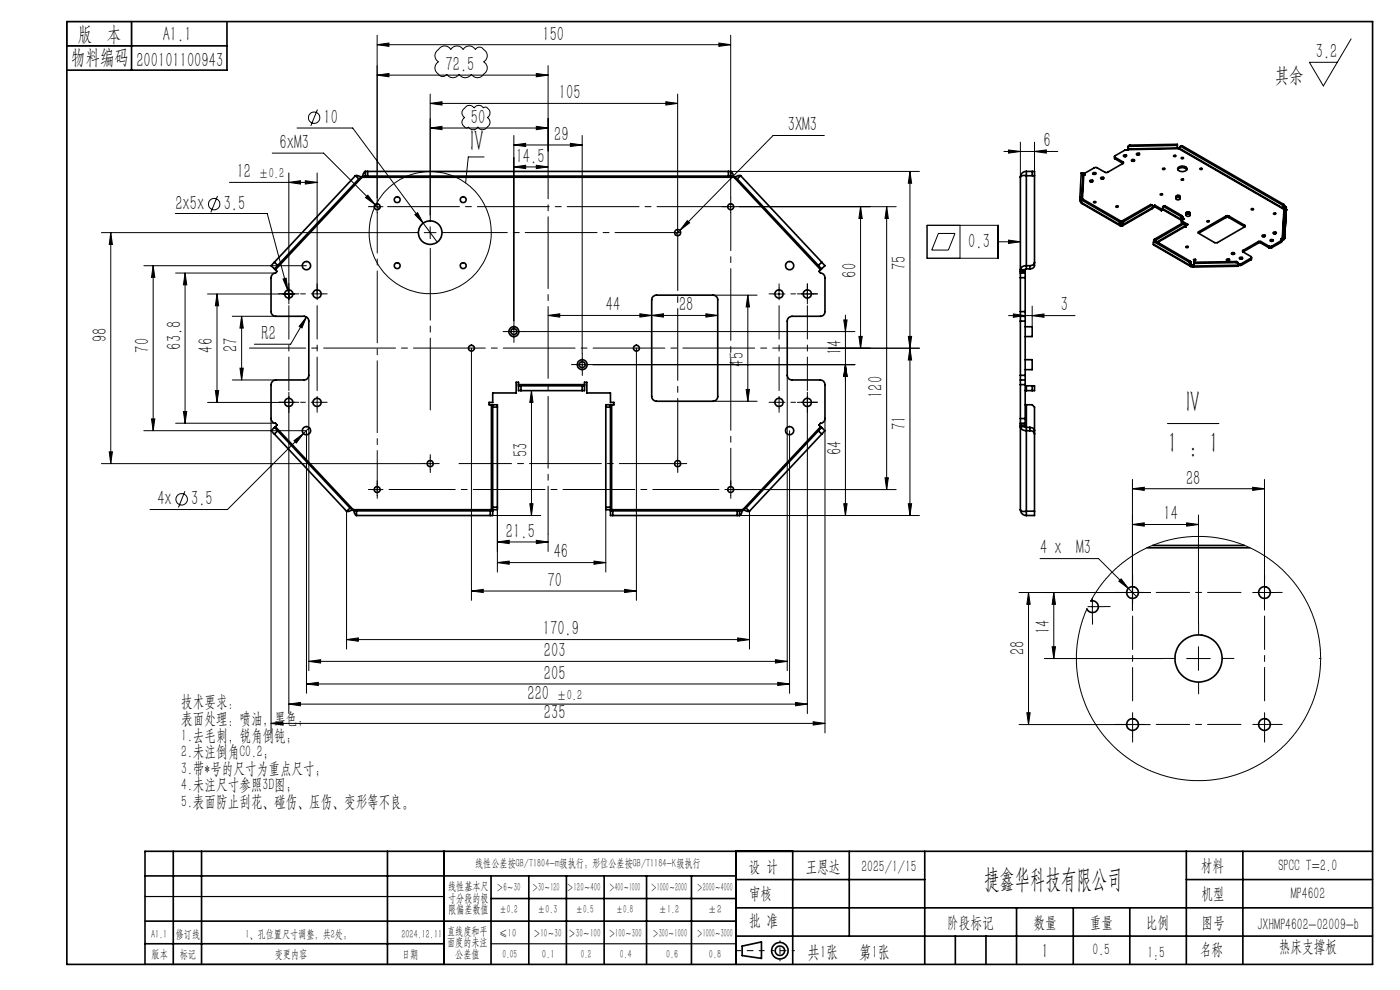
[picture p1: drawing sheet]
<svg xmlns="http://www.w3.org/2000/svg" width="297mm" height="210mm" viewBox="0 0 297 210" stroke-linecap="round" stroke-linejoin="round" font-family="sans-serif">
<g fill="none" stroke="#000" stroke-width=".21">
<path d="M80 15.9l2.5-.3v.7zM80 15.9h36.3M80 9.5l2.5-.4v.7zM80 7.5v34.5M80 9.5h75M91.3 20v25.6M93.2 10.2a1.51 1.51 0 0 1 2.4 .3 1.49 1.49 0 0 1 2.6 0 1.49 1.49 0 0 1 2.7 0 1.08 1.08 0 0 1 1.8 .1 1.47 1.47 0 0 1-.1 2.5 1.57 1.57 0 0 1-.1 2.8 1.5 1.5 0 0 1-2.5-.2 1.46 1.46 0 0 1-2.6 0 1.49 1.49 0 0 1-2.6 0 1.11 1.11 0 0 1-1.9-.1 1.47 1.47 0 0 1 .1-2.5 1.56 1.56 0 0 1 .1-2.7zM113.8 15.6l2.5 .3-2.5 .4zM116.3 13.9v18.2M143.8 20v29.3M152.5 9.1l2.5 .4-2.5 .3zM155 7.5v34.5"/>
<path d="M286.6 8.2l-5.9 10-2.9-5h5.9M48.7 38.7h18.6M57.7 32.5h11l11.8 11.8M61.3 38.7l2.4-.4v.7zM61.3 36.7v23.5M63 27.2h11.8l15 20.1M64.8 38.3l2.5 .4-2.5 .3zM67.3 36.7v25.7M67.3 23.2l-1.4 3.5M91.3 27.2l2.5-.4v.7zM91.3 27.2h25M91.3 21.9l2.5-.3v.7z"/>
<path d="M91.3 21.9h52.5M98.8 22.7a1.12 1.12 0 0 1 1.8 .2 1.18 1.18 0 0 1 2 0 1 1 0 0 1 1.4 1l-.3 .8-.3 .2a1.2 1.2 0 0 1-.1 2.1 1.13 1.13 0 0 1-1.9-.1 1.14 1.14 0 0 1-2 0 .51 .51 0 0 1-.5 .3 .51 .51 0 0 1-.4-.4l-.1-.1a1.1 1.1 0 0 1 .2-1.8 1.25 1.25 0 0 1-.6-1.1 1.25 1.25 0 0 1 .8-1.1zM102.7 33.3h-3.4l-.5 5.5M109 30.8l2.5-.4v.7zM109 35.4l2.5-.3v.7zM109 28.7v39.3M109 30.8h14.5M109 35.4h7.3M113.8 26.8l2.5 .4-2.5 .3zM113.8 35.1l2.5 .3-2.5 .4zM121 30.4l2.5 .4-2.5 .3zM123.5 28.7v46.4"/>
<path d="M141.3 21.6l2.5 .3-2.5 .4zM155 36.4h40.1M174.9 28.7h-10.9l-19.7 20.1M193 36.4v73M193 36.4l.4 2.5h-.7zM213 32.1h11.4M214 31.8l2.5 .3-2.5 .4zM216.5 30.2v7.4M219.5 32.1l2.5-.3v.7zM219.5 30.2v7.1M21.5 49.3h66M23.5 49.3v49"/>
<path d="M23.5 49.3l.3 2.5h-.6zM30.5 56.4h34.5M32.5 56.4l.3 2.4h-.7zM32.5 56.4v35M37.2 45.3h19.5l4.8 17.9M37.3 57.9h21.2M39.3 57.9v31.9M39.3 57.9l.3 2.5h-.7zM46.1 41.6l-1.4 3.4M60 59.2l.7-.2 .3 2.5zM77.5 41.9l.5-.5 1.6 2zM78.8 43.8h2.4"/>
<path d="M80 42.6v2.5M88 45.5l.6-.4 1.2 2.2zM89.8 47.3l2.9 4.1M90 49.3h2.5M91.3 48.1v2.5M144.3 48.8l-1.1 1.1M145.8 46.8l.5 .5-2 1.5zM153.8 43.8h2.4M155 42.6v2.5M156.9 43.8h33.2M182.6 43.8v30.1M182.6 43.8l.3 2.5h-.7z"/>
<path d="M188.1 43.8v60M188.1 43.8l.4 2.5h-.8zM196.7 47.8h15v7h-15zM199.1 49.5h3.5l-1.4 3.5h-3.5zM203.7 47.8v7M211.7 51.3h4.8M214 50.9l2.5 .4-2.5 .3zM44 62.4h15.1M46 62.4v23M46 62.4l.4 2.5h-.7zM49.3 67.1h9.2M50.9 78.1h.7l-.3 2.5z"/>
<path d="M51.3 67.1v13.5M51.3 67.1l.3 2.5h-.7zM60 62.4h2.5M61.3 61.1v2.5M65 67.2l-.9 2.4-.6-.4zM65 67.2l-3.3 5.8h-7.7M65.5 79.6v62.7M100 73.9v53.4M107.8 70.3h2.5M109 69.1v2.5M111.3 70.3h70.1M116.3 66.9l2.4-.3v.7z"/>
<path d="M116.3 66.9h36M122.3 77.4h2.5M123.5 76.1v2.5M125.8 77.4h55.6M135 73.9v53.4M135.7 66.6l2.6 .3-2.6 .4zM138.3 66.9l2.5-.3v.7zM149.8 66.6l2.5 .3-2.5 .4zM151.3 62.6h9.3M158.6 62.6v22.5M158.6 62.6l.4 2.5h-.7zM164 62.4h2.5"/>
<path d="M165.3 61.1v2.5M167 79.6v62.7M170 62.4h2.5M171.3 61.1v2.5M175.8 73.9h19.3M179 67.9h.7l-.3 2.4zM179.4 66.8v42.6M179.4 77.4l.3 2.5h-.7zM182.2 71.4h.7l-.3 2.5zM192.7 71.4h.7l-.4 2.5zM193 73.9l.4 2.5h-.7zM214 66.9h14.1"/>
<path d="M215 66.6l2.5 .3-2.5 .4zM219 66.9l2.5-.3v.7zM219 64.9v4.4M21.5 98.3h67.9M23.2 95.8h.6l-.3 2.5zM30.5 91.4h34.5v55.7M32.1 88.9h.7l-.3 2.5zM37.3 89.8h21.2M38.9 87.3h.7l-.3 2.5zM44 85.4h15.1M45.7 82.9h.7l-.4 2.5zM49.3 80.6h9.2"/>
<path d="M57.5 88.8v66.7M60 85.4h2.5M61.3 84.1v2.5M61.3 87.5v63.9M62.4 93.5l2-1.5-1.5 2zM65.6 90.7l-17.3 17.4h-16.5M90 98.3h2.5M91.3 97.1v2.5M112.7 82.9v26.5M112.7 82.9l.4 2.5h-.7zM142.5 98.3h2.5M143.8 97.1v2.5"/>
<path d="M151.3 85.1h9.3M158.3 82.6h.7l-.4 2.5zM167.5 91.4v55.7M170 85.4h2.5M171.3 84.1v2.5M171.3 87.5v63.9M175 88.8v66.7M247.6 89.8h11M39.2 104.2l-1.3 3.5M73.5 108.4v29.3M78.8 103.8h2.4M80 102.6v2.5"/>
<path d="M104.5 109.4h10.2M105.5 119.3l2.5-.3v.7zM105.5 115l2.5-.4v.7zM105.5 107.6v13.7M105.5 119.3h23M105.5 115h10.8M112.4 106.8h.7l-.4 2.6zM113.8 114.6l2.5 .4-2.5 .3zM116.3 113.3v3.7M126 119l2.5 .3-2.5 .4zM128.5 107.6v13.7M155 103.8h35.1"/>
<path d="M156.9 109.4h38.2M159 108.4v29.3M179 106.8h.7l-.3 2.6zM187.7 101.3h.8l-.4 2.5zM192.7 106.8h.7l-.4 2.6zM220.6 118.5h12.4l8.1 8.1M240.2 103.7l2.5-.3v.6zM240.2 111.3l2.5-.4v.7zM240.2 101.7v27.7M240.2 103.7h28.1M240.2 111.3h14M251.7 110.9l2.5 .4-2.5 .3z"/>
<path d="M254.2 109.2v23M265.7 103.4l2.6 .3-2.6 .3zM268.3 101.7v27.7M73.5 135.7l2.5-.4v.7zM73.5 135.7h85.5M100 125.4l2.5-.4v.7zM100 125.4h35M132.5 125l2.5 .4-2.5 .3zM156.5 135.3l2.5 .4-2.5 .3zM164.5 139.9l2.5 .4-2.5 .3zM216.2 125.7h27.8M218.2 125.7v28"/>
<path d="M218.2 125.7l.3 2.5h-.7zM221.5 139.7h25.3M223.2 137.2h.7l-.3 2.5zM223.6 125.7v14M223.6 125.7l.3 2.5h-.7zM230.8 128.7h3.4M231.4 127.5l1.4-2.4 1.8-2.3 3.4-3.3 2-1.4 2.1-1.3 1.7-.9 3.3-1.1 2.3-.6 2.6-.3h4.9l2.5 .4 2.4 .6 2.1 .7 2.4 1.1 2.1 1.3 2.2 1.6 3.2 3.1 1.6 2.1 1.3 1.9 1.2 2.4 1 2.6 1 4.4 .3 3.3-.1 2.2-.8 4.7-.7 2.2-1 2.4-1.2 2.2-1.6 2.4-1.7 2-1.7 1.7-1.7 1.3-2.5 1.6-2.2 1.2-2.7 1-2.2 .7-2.4 .4-4.6 .2-2.3-.2-2.7-.5-1.8-.5-2.8-1.1-2.2-1.2-2.3-1.4-1.9-1.5-1.6-1.6-1.3-1.4-1.6-2.3-2.2-4-1.1-3-.6-2.6-.3-2.8v-2.9l.6-4.6 .6-2.4 1-2.5M231.7 126.9v4.3M237.8 122.8l1.6 2-2.1-1.5zM251.7 139.7h5.1M254.2 137.2v5M265.7 125.7h5.1"/>
<path d="M57.5 153.4l2.5-.3v.7zM57.5 153.4h117.5M61.3 149.4l2.4-.4v.7zM61.3 149.4h110M65 145.1l2.5-.4v.7zM65 145.1h102.5M65.5 140.3l2.5-.4v.7zM65.5 140.3h101.5M165 144.7l2.5 .4-2.5 .3zM168.8 149l2.5 .4-2.5 .3zM172.5 153.1l2.5 .3-2.5 .4zM216.2 153.7h27.8"/>
<path d="M217.8 151.2h.7l-.3 2.5z"/>
<circle cx="66.6" cy="25" r="1.21"/>
<circle cx="45.4" cy="43.3" r="1.2"/>
<circle cx="91.3" cy="49.4" r="13"/>
<circle cx="38.5" cy="105.9" r="1.21"/>
</g>
<g fill="none" stroke="#000" stroke-width=".35">
<path d="M14.2 4.6h277v200h-277zM14.2 9.7h34M27.9 4.6v10.3M48.2 4.6v10.3h-34M75.4 37.3h.6l.8 .3M75.4 37.3l-17.2 18.3M75.4 37.3l.7 .7M76.1 38l-17.2 18.3M76.8 37.6l-.7 .4M76.8 37.6h78.9M76.8 37.6l-18.4 19.6M77.5 36.4l-.4 .4-.3 .8"/>
<path d="M77.5 37.4l-.7 .2M77.5 37.4h77.5M77.5 36.4v1M77.5 36.4h77.5M78 36.4v1M154.5 36.4v1M155 36.4l.4 .4 .3 .8M155 37.4l.7 .2M155 36.4v1M155.7 37.6l.7 .4M155.7 37.6l18.4 19.6M156.4 38l17.2 18.3"/>
<path d="M157.1 37.3l-.5-.1-.9 .4M157.1 37.3l17.2 18.3M157.1 37.3l-.7 .7M216.5 37.6v20.3M217.7 36.4h1.8v19.9a.87 .87 0 0 1-1 .7M217.7 36.4a1.26 1.26 0 0 0-1.2 1.2M217.7 36.4v20.6M219 36.4v.9M219.5 37.3l-2.3-.1-.4 .1-.3 .3M229.4 36.8l-.3 5.1M229.4 36.8h.4M229.8 36.8l.1 .4"/>
<path d="M229.8 36.7l-.4 .1M229.8 36.8l-.3 5.6v-.5h-.4M229.9 37.2l-.3 5.1M230 36.9v.3M231.2 38.3l.5-.1a.16 .16 0 0 1 .2 .2 .16 .16 0 0 1-.2 .2h-.3zM231.3 38.6h.4M231.9 36.6h.5a.31 .31 0 0 1-.2 .4 .31 .31 0 0 1-.4-.2zM232 37h.4M233.5 37.7l.3-.1a.27 .27 0 0 1 .4 .1 .27 .27 0 0 1-.1 .3 .27 .27 0 0 1-.4 0zM233.6 38h.5M236.4 33.2l.1 .5M236.5 33.4l1.7 1"/>
<path d="M236.5 33.4v.3M236.5 33.7l1.7 1M238.2 34.7l-3.4 1.9h-.2l-2-1.1h-.3l-2.2 1.3v.4h-.2M238.2 34.4l.2 .1-.2 .2M238.2 34.4v.3M238.4 32.9h.1a.26 .26 0 0 1 .4-.1 .26 .26 0 0 1 0 .4 .26 .26 0 0 1-.3 0l-.3-.1zM238.4 33.2h.5M239.3 31.1v.7M239.3 31.1v.5M239.3 31.8h-.7l-2.1 1.2v.4M239.3 31.6v.1M239.3 31.7v.1"/>
<path d="M239.7 31l-.3 .1-.1 .5M239.7 30.8l-.4 .3M239.7 30.8l10.1-.2v.8M239.7 30.8v.2M240 34a.3 .3 0 0 1 .4-.2 .3 .3 0 0 1 .2 .4h-.4zM240.2 34.2h.4M241.2 32.6l.1-.1a.26 .26 0 0 1 .4 0 .26 .26 0 0 1 0 .3 .26 .26 0 0 1-.4 .1l-.2-.1zM241.2 32.8h.4M246.6 35.8l.1-.1a.21 .21 0 0 1 .4 0 .21 .21 0 0 1 0 .3 .21 .21 0 0 1-.4-.1zM249 33h.1a.21 .21 0 0 1 .3-.1 .21 .21 0 0 1 0 .3 .21 .21 0 0 1-.3 0zM249.8 31.4l.2 .1M249.8 31.2l.1 .2"/>
<path d="M249.8 31.4l-10.5 .2M249.8 30.8l-10.1 .2M249.9 31.4v.1M249.9 36a1.28 1.28 0 0 1 1.9 0M249.9 35.6a1.29 1.29 0 0 1 1.9 .2 1.07 1.07 0 0 1-1.6 .5l-.3-.3zM250 31.5h.3M250 31.5l-10.7 .2M250 31.5l22.4 12.9M250.3 31.5h.1M250.3 31.5v-.4l.5-.2 21.6 12.5M250.3 31.5l21.9 12.7M250.5 31l21.6 12.5"/>
<path d="M250.6 33.4h.1a.21 .21 0 0 1 .3 0 .21 .21 0 0 1 0 .3 .21 .21 0 0 1-.3-.1zM250.7 38a.21 .21 0 0 1 .3-.1 .21 .21 0 0 1 0 .4 .21 .21 0 0 1-.3-.1zM58.2 55.6l-.7 .8 .7 .6M58.2 55.6l.7 .7M58.2 57l.2 .2M58.4 57.2l.4 .4-.3 .3a1.03 1.03 0 0 0-1 1v7.2a1.02 1.02 0 0 0 1 1h6a1.02 1.02 0 0 1 1 1v11.5a.96 .96 0 0 1-1 1h-6a1.02 1.02 0 0 0-1 1v7.2a.96 .96 0 0 0 1 1l.3 .4-.4 .3M58.9 56.3l-.7 .7M173.6 56.3l.7 .7M174.1 57.2l-.4 .4 .4 .3a1.03 1.03 0 0 1 .9 1v7.2a.96 .96 0 0 1-1 1h-6a1.02 1.02 0 0 0-1 1v11.5a.97 .97 0 0 0 1 1h6a.96 .96 0 0 1 1 1v7.2a.96 .96 0 0 1-.9 1l-.4 .4 .4 .3M174.3 57l-.2 .2M174.3 55.6l.7 .8-.7 .6M174.3 55.6l-.7 .7"/>
<path d="M216.5 57.9v1M216.5 58.9v7.2M216.5 58.9h1M216.5 57.9h1M216.5 57.6h1M217.5 57.9v1M217.5 57.2v.7M217.5 58.9v7.2M217.7 57l-.2 .2M217.7 57h.8M218.5 56.4h-.8a1.15 1.15 0 0 0-1.2 .8h1M218.5 56.4v.6"/>
<path d="M219.5 55.6a.87 .87 0 0 1-1 .8M229.1 42.5l.3 .5M229.1 42.5h.3M229.1 41.9v.6M229.4 43v.1l8.3 4.8M229.4 43l8.2 4.7M229.4 42.4v.6M229.4 42.4l8.1 4.7M229.4 42.4l.3-.1 8 4.6M232 42.8l.1-.1a.21 .21 0 0 1 .3 0 .21 .21 0 0 1 0 .3 .21 .21 0 0 1-.3 0zM237.5 47.1l.1 .2M237.6 47.7l.1 .2h.2"/>
<path d="M237.6 47.3v.4M237.7 46.9l-.2 .2M237.7 46.9l.2 .2M237.9 47.5v.1M237.9 47.1l-.3 .2M237.9 47.5l-.3 .2M237.9 47.1v.4M237.9 47.9h.1M237.9 47.5h.1M237.9 47.1l.3 .2M237.9 47.5l.3 .2M237.9 47.6v.3"/>
<path d="M238.1 46.8l-.2 .3M238.1 46.8l.3 .2M238.2 47.7l-.1 .2h-.2M238.2 47.3v.4M238.4 47l-.2 .3M244.4 43.5l-6 3.5M244.4 43.5l.1 .1v.4M244.4 43.5l-.3-.1-6 3.4M244.5 44l-.1 .3-6.3 3.6M244.5 44l-6.3 3.7M244.7 51.8v.2l7.9 4.5M244.7 51.8l7.7 4.5"/>
<path d="M244.8 51v.3M244.8 51.3l-.1 .1v.4M244.8 51.3l7.5 4.3M244.8 51.3l.3-.2 7.5 4.3M244.9 50.8l.3 .1M244.9 50.8l-.1 .2M245 43.5l1.4 .8M245 43.5l-.5 .3M245 43.5v.3M245 43.8l1.4 .9M245 43.8l-.5 .3M245.2 50.9l-.2 .3-.2-.2"/>
<path d="M246.2 41.2v-.1a.21 .21 0 0 1 .4 0 .21 .21 0 0 1 0 .3 .21 .21 0 0 1-.4 0zM246.4 44.3v.4M246.7 44.3l.1 .2 3.9 2.3-.1-.2M246.7 44.2l-.3 .1M246.7 44.3l3.9 2.3M246.7 44.3v-.5l.4-.2 3.7 2.1M246.7 44.5l-.3 .2M246.8 43.8l3.7 2.1M249.5 41.7v.5l.3 .2 .5-.2v-.5M249.5 41.5h.1a.34 .34 0 0 1 .5-.1 .34 .34 0 0 1 .1 .4l-.5 .1zM249.7 41.6l.1-.1a.21 .21 0 0 1 .3 0 .21 .21 0 0 1 0 .3 .21 .21 0 0 1-.3 0zM250.5 45.9l.1 .2"/>
<path d="M250.6 46.8l1.4 .8-.5 .3M250.6 46.1v.5M250.6 46.8v.3l.3 .2M250.8 45.7l-.3 .2M250.8 45.7l.1 .3M250.9 46.4h.1M250.9 47.3l-6 3.5M250.9 47.3l.3 .1M250.9 46l-.3 .1M250.9 46.4l-.3 .2M250.9 46v.4M251 46.4v.2"/>
<path d="M251.1 46.3l.1 .1-.6 .4M251.1 46.3l-.1 .1M251.1 46.3v.2M251.2 47.4l-6 3.5M251.2 47.4l.1 .1M251.3 47.9l.1 .2M251.3 47.9l-5.8 3.4M251.3 47.5v.4M251.3 47.5l.4 .3M251.4 48.1l-5.8 3.3M251.5 47.9l.2 .2h-.3M251.5 47.9v.2"/>
<path d="M251.6 52.3h.1a.21 .21 0 0 1 .3-.1 .21 .21 0 0 1 0 .4 .21 .21 0 0 1-.3-.1zM251.6 45.1v.5a.49 .49 0 0 0 .8 0v-.5M251.7 45a.36 .36 0 0 1 .4-.1 .36 .36 0 0 1 .2 .4l-.4 .1-.3-.2zM252.3 55.6l.1 .2M252.4 56.3l.3 .3h.3M252.4 55.8v.5M252.6 55.4l-.3 .2M252.6 55.4l.1 .3M252.7 56.1l.3 .1M252.7 55.7l-.3 .1M252.7 56.1l-.3 .2M252.7 55.7v.4"/>
<path d="M253 56.2h.3M253 56.2h.2M253 56.2v.4M253.2 55.1l.1-.1a.22 .22 0 0 1 .3 0 .22 .22 0 0 1 0 .3 .22 .22 0 0 1-.3-.1zM253.3 56.4l-.1 .2h-.2M254.3 49.2v.3M260.1 45.8h.6M260.1 46.1h.6M260.1 45.8l-5.8 3.4M260.1 45.8v.3M260.1 46.1l-5.8 3.4M260.2 55h.2a.27 .27 0 0 1 .4-.1 .27 .27 0 0 1 0 .3 .27 .27 0 0 1-.3 .1l-.3-.1z"/>
<path d="M260.3 55.3h.4M260.7 45.8l3.4 2M260.7 45.8v.3M260.7 46.1l3.4 2M261.3 53.6h.5a.22 .22 0 0 1 .1 .3 .22 .22 0 0 1-.4 .1l-.3-.2zM261.4 53.9h.4M262.2 55.7l.4 .3M262.2 55.5l.4 .2v.3M262.2 55.5l-8.9 .1v.8M262.2 55.7l-8.9 .2M262.2 55.5v.2M262.6 56.3v.2l-9.5 .1"/>
<path d="M262.6 56.3l-9.3 .1M262.6 56v.3M262.6 55.9h.2M262.6 56.3h.2M262.8 55.9h.5M262.8 56.3h.5M262.8 55.9v.4M262.9 54.7l.6-.1a.16 .16 0 0 1 .1 .2 .16 .16 0 0 1-.1 .1l-.4 .1zM263.1 54.9h.4M263.3 55.9v.4M263.7 53.1v.3M263.7 53.4l1.7 1v.3"/>
<path d="M264.1 47.8v.3M264.1 48.1l-6.1 3.4-3.7-2M265.4 54.7l-2.1 1.2M265.4 54.7v.4M265.4 55.1l-2.1 1.2M265.5 54.6l-.1 .5M266.9 51.3h.6M266.9 51.6h.6M266.9 51.3l-3.2 1.8M266.9 51.3v.3M266.9 51.6l-3.2 1.8M267.5 51.3l1.7 .9"/>
<path d="M267.5 51.3v.3M267.5 51.6l1.7 1M267.8 49.9l.4-.1a.22 .22 0 0 1 .2 .3 .22 .22 0 0 1-.3 .1l-.3-.1zM267.9 50.2h.4M269.2 52.2h.6M269.2 52.6h.6M269.2 52.2v.4M269.5 50.9l.2-.1a.26 .26 0 0 1 .3 0 .26 .26 0 0 1 .1 .4 .26 .26 0 0 1-.4 0l-.3-.2zM269.6 51.2h.4M269.8 52.2v.4M270.1 49.3a.3 .3 0 0 1 .4-.1 .3 .3 0 0 1 .2 .4h-.4zM270.2 49.6h.4"/>
<path d="M270.2 45.2h.1a.21 .21 0 0 1 .3 0 .21 .21 0 0 1 0 .3 .21 .21 0 0 1-.3-.1zM271.8 51l-2 1.2M271.8 51v.4M271.8 51.4l-2 1.2M271.9 50.6l-.1 .4M271.9 50.6h.1M271.9 50.6v.2M272 51l-.1-.1-.1 .5M272 50.6v.4M272.1 43.5l.1 .3M272.1 49.7v.6M272.1 50.5l-.1 .1"/>
<path d="M272.1 50.3h.4M272.1 49.7h.5M272.1 50.5h.4M272.1 50.3v.2M272.2 44.2l.2 .2M272.2 43.8v.4M272.4 44.4l.1 .1M272.4 44.4l-.4 6.2M272.4 43.4l-.3 .1M272.4 43.4l.1 .2M272.5 44.1l-.3 .1M272.5 43.9h.4"/>
<path d="M272.5 43.9l-.4 5.8M272.5 50.5v.3l-.5 .2M272.5 43.6v.3M272.5 50.3v.2M272.5 43.6l-.3 .2M272.6 49.7l-.1 .6M272.9 44.5h.1M272.9 44.5l-.4 6.1M272.9 43.9v.6M272.9 43.9l-.3 5.8M138.4 63l.7-.4h12.2a.96 .96 0 0 1 1 1v20.5a1.02 1.02 0 0 1-1 1h-12a1.09 1.09 0 0 1-1-1v-20.5zM216.5 66.1v1"/>
<path d="M216.5 79.6v1M216.5 67.1v1M216.5 67.1h1M216.5 68.1v11.5M216.5 66.1h1M216.5 79.6h1M216.5 68.1h1M217.5 66.1v1M217.5 79.6v1M217.5 67.1v1M217.5 69.3h1.5v2.1h-1.5M217.5 76.3h1.5v2.1h-1.5"/>
<path d="M217.5 68.1v11.5M58.2 92.1l15.3 16.3M58.2 90.7l-.7 .7 .7 .7M58.2 90.7l.7 .7M58.4 90.5l-.2 .2M58.4 90.5l16.5 17.6M58.9 91.4l-.7 .7M58.9 91.4l15.4 16.4M104.2 85.9h.3M104.2 85.9v22.2M104.5 86.4h1M104.5 85.9h1v22.2h-1"/>
<path d="M104.5 85.9v22.2M110 81.6v.2M110 81.6v-.5h-.5v2.3h-5v2h-.7v.5h.4M110 81.8h14M110 81.8v1.1h14v-1.1M110 81.6h14M110.5 81.8v1.1M123.5 81.8v1.1M124 81.6v.2M124 81.6v-.5h.5v2.3h5v2h.7v.5h-.4M128.5 86.4h1M129.5 85.9h.3"/>
<path d="M129.5 85.9h-1v22.2h1M129.5 85.9v22.2M129.8 85.9v22.2M173.6 91.4l.7 .7M173.6 91.4l-15.3 16.4M174.1 90.5l.2 .2M174.1 90.5l-16.5 17.6M174.3 90.7l-.7 .7M174.3 90.7l.7 .7-.7 .7M174.3 92.1l-15.3 16.3M216.5 88.8v1M216.5 80.6v1"/>
<path d="M216.5 81.6h1M216.5 80.6h1M216.5 81.6v7.2M216.5 89.8v18.3M216.5 88.8h1M216.5 89.8h1M216.5 90.2h1M217.5 90.5h-1a1.15 1.15 0 0 0 1.2 .9h.8M217.5 90.5l.1 .2h.9M217.5 88.8v1M217.5 80.6v1M217.5 85.9h.2"/>
<path d="M217.5 81.6l.2 .2M217.5 82.8l.2 .1M217.5 81.6v7.2M217.5 89.8v.7M217.7 81.8h1.8v1.1h-1.8M217.7 85.9h1.3l.5 .5v23h-1.8M217.7 81.8v1.1M217.7 85.9v23.5M218.5 90.7a.87 .87 0 0 1 1 .7M218.5 91.4a.88 .88 0 0 1 1 .7M218.5 90.7v.7M219 81.8v1.1"/>
<path d="M74.3 107.8l.6 .3M74.3 107.8l-.8 .6M74.9 108.1l-.9 .4-.5-.1M74.9 108.1l.3 .9 .4 .4M74.9 108.1l.7 .3M74.9 108.1h29.3M75.6 108.4h28.9M75.6 108.4v1M104 108.4v1M104.2 108.1h.3M104.5 108.1v.3M104.5 107.6h1"/>
<path d="M104.5 108.4v1h-28.9M128.5 107.6h1M129.5 108.1v.3M129.5 108.1h.3M129.5 108.4v1h27.4M129.5 108.4h27.4M129.8 108.1h27.8M130 108.4v1M156.4 108.4v1M156.9 108.4v1M157.6 108.1l-.4 1-.3 .3M157.6 108.1l-.7 .3"/>
<path d="M157.6 108.1l.8 .3h.6M158.3 107.8l-.7 .3M158.3 107.8l.7 .6M216.5 108.1a.97 .97 0 0 0 1.2 .3h1.8M216.5 108.1a1.24 1.24 0 0 0 1.2 1.3M243.3 116.2h21.8M244.5 115.7h19.5M231.4 127.5a1.26 1.26 0 0 1 1.5 .8 1.26 1.26 0 0 1-.7 1.6 1.26 1.26 0 0 1-1.6-.8M30.8 195.4h125.4M30.8 185.8h125.4M36.8 180.6v24M42.8 180.6v24"/>
<path d="M82.2 180.6v24M94.2 180.6v24M104.2 185.8v18.8M104.2 190.6h52M112.2 185.8v18.8M120.2 185.8v18.8M128.2 185.8v18.8M137.2 185.8v18.8M146.7 185.8v18.8M156.2 180.6v24M156.2 186.6h40M156.2 198.6h135"/>
<path d="M156.2 192.6h135M168.2 180.6v24M180.2 180.6v18M196.2 180.6v24M202.7 198.6v6M209.2 198.6v6M215.7 192.6v12M227.7 192.6v12M239.7 192.6v12M251.7 186.6h39.5M251.7 180.6v24M263.7 180.6v24"/>
<path d="M291.2 180.6h-260.4v24M30.8 200.2h63.4M157.4 200.7l4.1-.9v3.5l-4.1-.6z"/>
<circle cx="254.8" cy="35.8" r=".2"/>
<circle cx="65" cy="56.4" r=".87"/>
<circle cx="80" cy="43.9" r=".63"/>
<circle cx="84.3" cy="42.4" r=".63"/>
<circle cx="84.3" cy="56.4" r=".63"/>
<circle cx="91.3" cy="49.3" r="2.51"/>
<circle cx="98.3" cy="56.4" r=".63"/>
<circle cx="98.3" cy="42.4" r=".63"/>
<circle cx="143.8" cy="49.4" r=".64"/>
<circle cx="155" cy="43.9" r=".62"/>
<circle cx="167.5" cy="56.4" r=".87"/>
<circle cx="236.9" cy="43.8" r=".21"/>
<circle cx="252" cy="45.1" r=".2"/>
<circle cx="256.2" cy="46.9" r=".2"/>
<circle cx="265.6" cy="44.3" r=".21"/>
<circle cx="61.3" cy="62.4" r=".87"/>
<circle cx="67.3" cy="62.4" r=".87"/>
<circle cx="100" cy="73.9" r=".63"/>
<circle cx="109" cy="70.4" r="1.05"/>
<circle cx="109" cy="70.4" r=".63"/>
<circle cx="123.5" cy="77.4" r=".64"/>
<circle cx="123.5" cy="77.4" r="1.06"/>
<circle cx="135" cy="73.9" r=".64"/>
<circle cx="165.3" cy="62.4" r=".87"/>
<circle cx="171.3" cy="62.4" r=".87"/>
<circle cx="61.3" cy="85.4" r=".87"/>
<circle cx="65" cy="91.4" r=".87"/>
<circle cx="67.3" cy="85.4" r=".87"/>
<circle cx="91.3" cy="98.4" r=".64"/>
<circle cx="143.8" cy="98.4" r=".64"/>
<circle cx="165.3" cy="85.4" r=".87"/>
<circle cx="167.5" cy="91.4" r=".87"/>
<circle cx="171.3" cy="85.4" r=".87"/>
<circle cx="80" cy="103.8" r=".64"/>
<circle cx="155" cy="103.8" r=".63"/>
<circle cx="240.3" cy="125.7" r="1.26"/>
<circle cx="254.3" cy="139.7" r="5"/>
<circle cx="268.3" cy="125.7" r="1.25"/>
<circle cx="240.3" cy="153.7" r="1.25"/>
<circle cx="268.3" cy="153.7" r="1.24"/>
<circle cx="165.5" cy="201.7" r="1.74"/>
<circle cx="165.5" cy="201.7" r="1"/>
</g>
<g fill="none" stroke="#fff" stroke-width=".21">
<path d="M246.6 35.7h.1a.24 .24 0 0 1 .4-.1 .24 .24 0 0 1 0 .4 .24 .24 0 0 1-.4 0zM250.6 33.4h.1a.26 .26 0 0 1 .4-.1 .26 .26 0 0 1 0 .4 .26 .26 0 0 1-.4 0l-.2-.1zM250.6 38h.1a.26 .26 0 0 1 .4-.1 .26 .26 0 0 1 0 .4 .26 .26 0 0 1-.4 0l-.2-.1zM254.6 35.7h.4a.26 .26 0 0 1-.2 .4 .26 .26 0 0 1-.3-.3zM83.5 42.5a.75 .75 0 0 1 .7-.9 .75 .75 0 0 1 .8 .8 .75 .75 0 0 1-.9 .7M83.5 56.5a.75 .75 0 0 1 .7-.9 .75 .75 0 0 1 .8 .8 .75 .75 0 0 1-.9 .7M97.5 56.5a.74 .74 0 0 1 .7-.9 .74 .74 0 0 1 .8 .8 .74 .74 0 0 1-.9 .7M97.5 42.5a.74 .74 0 0 1 .7-.9 .74 .74 0 0 1 .8 .8 .74 .74 0 0 1-.9 .7M143.1 49.6a.75 .75 0 0 1 .6-1 .75 .75 0 0 1 .8 .8 .75 .75 0 0 1-.9 .7M236.7 44h.1a.26 .26 0 0 1 .4 0 .26 .26 0 0 1 0 .3 .26 .26 0 0 1-.4 0l-.1-.1zM249.7 41.5h.1a.25 .25 0 0 1 .3 0 .25 .25 0 0 1 0 .3 .25 .25 0 0 1-.3 0l-.2-.1zM251.6 52.6h.1a.26 .26 0 0 1 .3-.1 .26 .26 0 0 1 0 .4 .26 .26 0 0 1-.3 0l-.2-.1z"/>
<path d="M251.8 45.1l.1-.1a.26 .26 0 0 1 .4 0 .26 .26 0 0 1 0 .4 .26 .26 0 0 1-.4-.1zM265.4 44.7l.1-.1a.24 .24 0 0 1 .4-.1 .24 .24 0 0 1 0 .4 .24 .24 0 0 1-.4 0zM108.3 70.5a.75 .75 0 0 1 .7-.9 .75 .75 0 0 1 .8 .8 .75 .75 0 0 1-1 .7M122.8 77.5a.74 .74 0 0 1 .7-.9 .74 .74 0 0 1 .7 .8 .74 .74 0 0 1-.9 .7M90.5 98.6a.76 .76 0 0 1 .7-1 .76 .76 0 0 1 .8 .8 .76 .76 0 0 1-.9 .7M143.1 98.6a.75 .75 0 0 1 .6-1 .75 .75 0 0 1 .8 .8 .75 .75 0 0 1-.9 .7M238.8 126.1a1.5 1.5 0 0 1 1.3-1.9 1.5 1.5 0 0 1 1.6 1.6 1.5 1.5 0 0 1-1.8 1.3M266.8 126.1a1.49 1.49 0 0 1 1.3-1.9 1.49 1.49 0 0 1 1.6 1.6 1.49 1.49 0 0 1-1.8 1.3M238.8 154.1a1.51 1.51 0 0 1 1.3-1.9 1.51 1.51 0 0 1 1.7 1.6 1.51 1.51 0 0 1-1.9 1.3M266.8 154.1a1.5 1.5 0 0 1 1.3-1.9 1.5 1.5 0 0 1 1.7 1.6 1.5 1.5 0 0 1-1.9 1.3"/>
</g>
<path d="M116.3 32v81.3" fill="none" stroke="#000" stroke-width=".21" stroke-dasharray="15.2 1.3 1.3 1.3" stroke-dashoffset="5.1"/>
<path d="M52.9 73.8h123" fill="none" stroke="#000" stroke-width=".21" stroke-dasharray="15.2 1.3 1.3 1.3" stroke-dashoffset="3.3"/>
<path d="M162.1 201.7h-6" fill="none" stroke="#000" stroke-width=".21" stroke-dasharray="15.2 1.3 1.3 1.3" stroke-dashoffset="14.1"/>
<path d="M168.5 201.7h-4.8" fill="none" stroke="#000" stroke-width=".21" stroke-dasharray="15.2 1.3 1.3 1.3" stroke-dashoffset="14.7"/>
<path d="M165.5 199.6v4.2" fill="none" stroke="#000" stroke-width=".21" stroke-dasharray="15.2 1.3 1.3 1.3" stroke-dashoffset="15"/>
<path d="M14.2 4.6h13.7v5.1h-13.7zM30.8 190.2h63.4M30.8 204.6h63.4M104.2 200.2h52" fill="none" stroke="#000" stroke-width=".25"/>
<g fill="none" stroke="#000" stroke-width=".21" stroke-dasharray="15.2 1.3 1.3 1.3">
<path d="M78.8 43.8h-.6M80 42.6v-.6M88.8 49.3h-1.3M91.3 46.8v-1.2M153.8 43.8h-.6M155 42.6v-.6M156.3 43.8h.6M60 62.3h-.8M61.3 61.1v-.9M61.3 63.6v.9M62.5 62.3h.9M63.8 62.3h1"/>
<path d="M67.3 62.3v-1.2M67.3 62.3h-1.3M67.3 62.3v1.3M67.3 62.3h1.2M67.3 61.1v-.9M68.5 62.3h.9M107.8 70.3h-1.1M109 69.1v-1.1M109 71.6v1M110.3 70.3h1M122.3 77.3h-1.1M123.5 76.1v-1.1"/>
<path d="M123.5 78.6v1M124.8 77.3h1M164 62.3h-.8M165.3 61.1v-.9M167.8 62.3h1M170 62.3h-.8M171.3 61.1v-.9M171.3 63.6v.9M171.3 62.3v-1.2M171.3 62.3h-1.3M171.3 62.3v1.3M171.3 62.3h1.2"/>
<path d="M172.5 62.3h.9M60 85.3h-.8M61.3 84.1v-.9M61.3 86.6v.9M61.3 85.3v-1.2M61.3 85.3h-1.3M61.3 85.3v1.3M61.3 85.3h1.2M62.5 85.3h.9M63.8 85.3h1M67.3 85.3v-1.2M67.3 85.3h-1.3"/>
<path d="M67.3 85.3v1.3M67.3 85.3h1.2M67.3 86.6v.9M68.5 85.3h.9M90 98.3h-.6M91.3 97.1v-.7M91.3 99.6v.6M92.5 98.3h.7M143.8 99.6v.6M145 98.3h.7M164 85.3h-.8M165.3 85.3v-1.2"/>
<path d="M165.3 85.3h-1.3M165.3 85.3v1.3M165.3 85.3h1.2M165.3 86.6v.9M167.8 85.3h1M170 85.3h-.8M171.3 84.1v-.9M171.3 86.6v.9M171.3 85.3v-1.2M171.3 85.3h-1.3M171.3 85.3v1.3M171.3 85.3h1.2"/>
<path d="M172.5 85.3h.9M78.8 103.8h-.6M80 102.6v-.6M80 105.1v.6M155 103.8v-1.2M155 103.8h-1.2M155 103.8v1.3M155 103.8h1.3M155 102.6v-.6M155 105.1v.6M156.3 103.8h.6M231.8 131.2v1.2"/>
<path d="M234.3 128.7h1.2M237.8 125.7h-1.3M240.3 125.7v-2.5M240.3 125.7h-2.5M240.3 125.7v2.5M240.3 125.7h2.5M240.3 123.2v-1.3M249.3 139.7h-2.5M254.3 134.7v-2.5M259.3 139.7h2.5M268.3 123.2v-1.3M270.8 125.7h1.2"/>
<path d="M280.2 139.7h-.3M237.8 153.7h-1.3M240.3 153.7v-2.5M240.3 153.7h-2.5M240.3 153.7v2.5M240.3 153.7h2.5M240.3 156.2v1.2M254.3 144.7v2.5M268.3 153.7v-2.5M268.3 153.7h-2.5M268.3 153.7v2.5M268.3 153.7h2.5"/>
<path d="M268.3 156.2v1.2M270.8 153.7h1.2"/>
</g>
<path d="M61.3 82.8v-18M67.3 82.8v-18M165.3 82.8v-18M171.3 82.8v-18M245.3 125.7h18M240.3 148.7v-18M245.3 153.7h18M268.3 148.7v-18" fill="none" stroke="#000" stroke-width=".21" stroke-dasharray="15.2 1.3 1.3 1.3" stroke-dashoffset="8.1"/>
<path d="M91.3 51.8v36" fill="none" stroke="#000" stroke-width=".21" stroke-dasharray="15.2 1.3 1.3 1.3" stroke-dashoffset="-.8"/>
<path d="M93.8 49.3h50.5" fill="none" stroke="#000" stroke-width=".21" stroke-dasharray="15.2 1.3 1.3 1.3" stroke-dashoffset="1.4"/>
<path d="M143.8 97.1v-48" fill="none" stroke="#000" stroke-width=".21" stroke-dasharray="15.2 1.3 1.3 1.3" stroke-dashoffset="2.7"/>
<path d="M142.5 98.3h-45.1" fill="none" stroke="#000" stroke-width=".21" stroke-dasharray="15.2 1.3 1.3 1.3" stroke-dashoffset="4.1"/>
<path d="M80 45.1v59.1" fill="none" stroke="#000" stroke-width=".21" stroke-dasharray="15.2 1.3 1.3 1.3" stroke-dashoffset="6.7"/>
<path d="M81.3 43.8h74.3" fill="none" stroke="#000" stroke-width=".21" stroke-dasharray="15.2 1.3 1.3 1.3" stroke-dashoffset="-1"/>
<path d="M155 45.1v58.1" fill="none" stroke="#000" stroke-width=".21" stroke-dasharray="15.2 1.3 1.3 1.3" stroke-dashoffset="7.2"/>
<path d="M82.5 103.8h70" fill="none" stroke="#000" stroke-width=".21" stroke-dasharray="15.2 1.3 1.3 1.3" stroke-dashoffset="1.2"/>
<g fill="#000">
<path d="M214 50.9l2.5 .4-2.5 .3z"/>
<path d="M64.8 38.3l2.5 .4-2.5 .3zM61.3 38.7l2.4-.4v.7zM132.5 125l2.5 .4-2.5 .3zM100 125.4l2.5-.4v.7zM113.8 15.6l2.5 .3-2.5 .4zM80 15.9l2.5-.3v.7zM135.7 66.6l2.6 .3-2.6 .4zM116.3 66.9l2.4-.3v.7zM113.8 26.8l2.5 .4-2.5 .3zM91.3 27.2l2.5-.4v.7zM265.7 103.4l2.6 .3-2.6 .3zM240.2 103.7l2.5-.3v.6zM251.7 110.9l2.5 .4-2.5 .3zM240.2 111.3l2.5-.4v.7z"/>
<path d="M219.5 32.1l2.5-.3v.7zM214 31.8l2.5 .3-2.5 .4z"/>
<path d="M51.3 67.1l.3 2.5h-.7zM50.9 78.1h.7l-.3 2.5zM23.5 49.3l.3 2.5h-.6zM23.2 95.8h.6l-.3 2.5zM158.6 62.6l.4 2.5h-.7zM158.3 82.6h.7l-.4 2.5zM46 62.4l.4 2.5h-.7zM45.7 82.9h.7l-.4 2.5zM39.3 57.9l.3 2.5h-.7zM38.9 87.3h.7l-.3 2.5zM188.1 43.8l.4 2.5h-.8zM187.7 101.3h.8l-.4 2.5zM182.6 43.8l.3 2.5h-.7zM182.2 71.4h.7l-.3 2.5zM193 73.9l.4 2.5h-.7zM192.7 106.8h.7l-.4 2.6zM179.4 77.4l.3 2.5h-.7zM179 106.8h.7l-.3 2.6zM179 67.9h.7l-.3 2.4zM179.4 77.4l.3 2.5h-.7z"/>
<path d="M192.7 71.4h.7l-.4 2.5zM193 36.4l.4 2.5h-.7zM32.1 88.9h.7l-.3 2.5zM32.5 56.4l.3 2.4h-.7zM217.8 151.2h.7l-.3 2.5zM218.2 125.7l.3 2.5h-.7zM223.2 137.2h.7l-.3 2.5zM223.6 125.7l.3 2.5h-.7z"/>
<path d="M219 66.9l2.5-.3v.7zM215 66.6l2.5 .3-2.5 .4z"/>
<path d="M112.7 82.9l.4 2.5h-.7zM112.4 106.8h.7l-.4 2.6z"/>
<path d="M105.5 119.3l2.5-.3v.7zM126 119l2.5 .3-2.5 .4zM91.3 21.9l2.5-.3v.7zM141.3 21.6l2.5 .3-2.5 .4zM138.3 66.9l2.5-.3v.7zM149.8 66.6l2.5 .3-2.5 .4zM88 45.5l1.8 1.8-1.2-2.2zM57.5 153.4l2.5-.3v.7zM172.5 153.1l2.5 .3-2.5 .4zM61.3 149.4l2.4-.4v.7zM168.8 149l2.5 .4-2.5 .3zM80 9.5l2.5-.4v.7zM152.5 9.1l2.5 .4-2.5 .3zM65.5 140.3l2.5-.4v.7zM164.5 139.9l2.5 .4-2.5 .3zM65 67.2l-1.5 2 .6 .4zM77.5 41.9l2.1 1.5-1.6-2zM60 59.2l1 2.3-.3-2.5zM109 30.8l2.5-.4v.7zM121 30.4l2.5 .4-2.5 .3zM145.8 46.8l-1.5 2 2-1.5zM109 35.4l2.5-.3v.7zM113.8 35.1l2.5 .3-2.5 .4zM62.4 93.5l.5 .5 1.5-2zM105.5 115l2.5-.4v.7zM113.8 114.6l2.5 .4-2.5 .3zM73.5 135.7l2.5-.4v.7zM156.5 135.3l2.5 .4-2.5 .3zM237.8 122.8l-.5 .5 2.1 1.5z"/>
<path d="M65 145.1l2.5-.4v.7zM165 144.7l2.5 .4-2.5 .3z"/>
</g>
<g font-size="6.3">
<text x="99.8" y="32.1">IV</text>
<text x="251.7" y="87.4">IV</text>
<text x="247.7" y="96">1 : 1</text>
</g>
<text font-size="5.6" x="208.8" y="188.3">捷鑫华科技有限公司</text>
<g font-size="4.4">
<text x="16.5" y="8.6">版 本</text>
<text x="34.5" y="8.6">A1.1</text>
<text x="115.1" y="8.6">150</text>
<text x="15.1" y="13.7">物料编码</text>
<text x="28.9" y="14.2">200101100943</text>
<text x="94.5" y="15">72.5</text>
<text x="270.4" y="17.3">其余</text>
<text x="279.1" y="12.3">3.2</text>
<text x="118.6" y="21.1">105</text>
<text x="68.7" y="26.3">10</text>
<text x="99.9" y="26.3">50</text>
<text x="117.6" y="29.8">29</text>
<text x="167.1" y="27.8">3XM3</text>
<text x="59.3" y="31.6">6xM3</text>
<text x="109.4" y="34.5">14.5</text>
<text x="221.4" y="31.3">6</text>
<text x="50.2" y="37.8">12</text>
<text x="37.2" y="44.6">2x5x</text>
<text x="47.5" y="44.6">3.5</text>
<text x="205.4" y="52.6">0.3</text>
<text x="181.7" y="58.9" transform="rotate(-90 181.7 58.9)">60</text>
<text x="192.2" y="57.3" transform="rotate(-90 192.2 57.3)">75</text>
<text x="128.5" y="66">44</text>
<text x="144.1" y="66">28</text>
<text x="225" y="66.1">3</text>
<text x="22.7" y="72.6" transform="rotate(-90 22.7 72.6)">98</text>
<text x="31.6" y="74.8" transform="rotate(-90 31.6 74.8)">70</text>
<text x="38.4" y="74.1" transform="rotate(-90 38.4 74.1)">63.8</text>
<text x="45.2" y="74.8" transform="rotate(-90 45.2 74.8)">46</text>
<text x="50.4" y="74.8" transform="rotate(-90 50.4 74.8)">27</text>
<text x="55.5" y="72.1">R2</text>
<text x="157.8" y="77.8" transform="rotate(-90 157.8 77.8)">45</text>
<text x="178.5" y="75.2" transform="rotate(-90 178.5 75.2)">14</text>
<text x="187.3" y="84.4" transform="rotate(-90 187.3 84.4)">120</text>
<text x="192.2" y="91.3" transform="rotate(-90 192.2 91.3)">71</text>
<text x="111.9" y="97" transform="rotate(-90 111.9 97)">53</text>
<text x="178.5" y="96.6" transform="rotate(-90 178.5 96.6)">64</text>
<text x="33.4" y="107.2">4x</text>
<text x="40.6" y="107.2">3.5</text>
<text x="251.6" y="102.8">28</text>
<text x="246.8" y="110.4">14</text>
<text x="107.3" y="114.1">21.5</text>
<text x="117.5" y="118.5">46</text>
<text x="220.6" y="117.6">4 x M3</text>
<text x="116.2" y="124.5">70</text>
<text x="115.2" y="134.8">170.9</text>
<text x="222.7" y="134.5" transform="rotate(-90 222.7 134.5)">14</text>
<text x="115.4" y="139.4">203</text>
<text x="217.3" y="138.9" transform="rotate(-90 217.3 138.9)">28</text>
<text x="111.9" y="148.5">220</text>
<text x="115.4" y="144.2">205</text>
<text x="115.4" y="152.6">235</text>
<text x="221" y="203.2">1</text>
</g>
<g font-size="3.8">
<text x="171.3" y="203.2">共1张</text>
<text x="182.3" y="203.2">第1张</text>
</g>
<g font-size="3.5">
<text x="38.4" y="150">技术要求：</text>
<text x="38.4" y="153.6">表面处理：喷油，黑色；</text>
<text x="38.4" y="157.1">1.去毛刺，锐角倒钝；</text>
<text x="38.4" y="160.6">2.未注倒角C0.2；</text>
<text x="38.4" y="164.1">3.带*号的尺寸为重点尺寸；</text>
<text x="38.4" y="167.7">4.未注尺寸参照3D图；</text>
<text x="38.4" y="171.2">5.表面防止刮花、碰伤、压伤、变形等不良。</text>
<text x="158.9" y="184.9">设 计</text>
<text x="170.9" y="184.9">王恩达</text>
<text x="182.7" y="184.9">2025/1/15</text>
<text x="254.7" y="184.7">材料</text>
<text x="271.2" y="184.7">SPCC T=2.0</text>
<text x="158.9" y="190.8">审核</text>
<text x="254.9" y="190.7">机型</text>
<text x="273.8" y="190.8">MP4602</text>
<text x="158.9" y="196.5">批 准</text>
<text x="200.9" y="196.9">阶段标记</text>
<text x="219.3" y="196.9">数量</text>
<text x="231.2" y="196.9">重量</text>
<text x="243.1" y="196.9">比例</text>
<text x="254.9" y="196.9">图号</text>
<text x="266.7" y="197.3">JXHMP4602-02009-b</text>
<text x="231.8" y="202.5">0.5</text>
<text x="243.4" y="203.2">1:5</text>
<text x="254.5" y="202.5">名称</text>
<text x="271.3" y="201.8">热床支撑板</text>
</g>
<g font-size="3.1">
<text x="54.8" y="37.8">±0.2</text>
<text x="118" y="148.5">±0.2</text>
</g>
<g font-size="2.5">
<text x="100.8" y="184">线性公差按GB/T1804-m级执行；形位公差按GB/T1184-K级执行</text>
<text x="95.1" y="188.8">线性基本尺</text>
<text x="95.1" y="191.3">寸分段的极</text>
<text x="105.3" y="189.1">＞6～30</text>
<text x="112.9" y="189.1">＞30～120</text>
<text x="120.2" y="188.9">＞120～400</text>
<text x="129.2" y="188.9">＞400～1000</text>
<text x="138.1" y="189.1">＞1000～2000</text>
<text x="147.8" y="189.1">＞2000～4000</text>
<text x="95.1" y="193.8">限偏差数值</text>
<text x="105.9" y="193.8">±0.2</text>
<text x="114.1" y="193.8">±0.3</text>
<text x="122.2" y="193.8">±0.5</text>
<text x="130.7" y="193.8">±0.8</text>
<text x="139.8" y="193.8">±1.2</text>
<text x="150.2" y="193.8">±2</text>
<text x="32" y="198.9">A1.1</text>
<text x="32.2" y="203.2">版本</text>
<text x="37.3" y="198.9">修订线</text>
<text x="38.1" y="203.2">标记</text>
<text x="52.1" y="198.9">1、孔位置尺寸调整，共2处；</text>
<text x="58.3" y="203.2">变更内容</text>
<text x="85.2" y="198.9">2024.12.11</text>
<text x="85.3" y="203.2">日期</text>
<text x="94.8" y="198.3">直线度和平</text>
<text x="94.8" y="200.7">面度的未注</text>
<text x="96.6" y="203.2">公差值</text>
<text x="105.9" y="198.7">≤10</text>
<text x="106.6" y="203.2">0.05</text>
<text x="113.2" y="198.7">＞10～30</text>
<text x="115" y="203.2">0.1</text>
<text x="120.6" y="198.7">＞30～100</text>
<text x="123.2" y="203.2">0.2</text>
<text x="129.1" y="198.7">＞100～300</text>
<text x="131.5" y="203.2">0.4</text>
<text x="138.4" y="198.7">＞300～1000</text>
<text x="141.3" y="203.2">0.6</text>
<text x="147.8" y="198.7">＞1000～3000</text>
<text x="150.4" y="203.2">0.8</text>
</g>
</svg>
